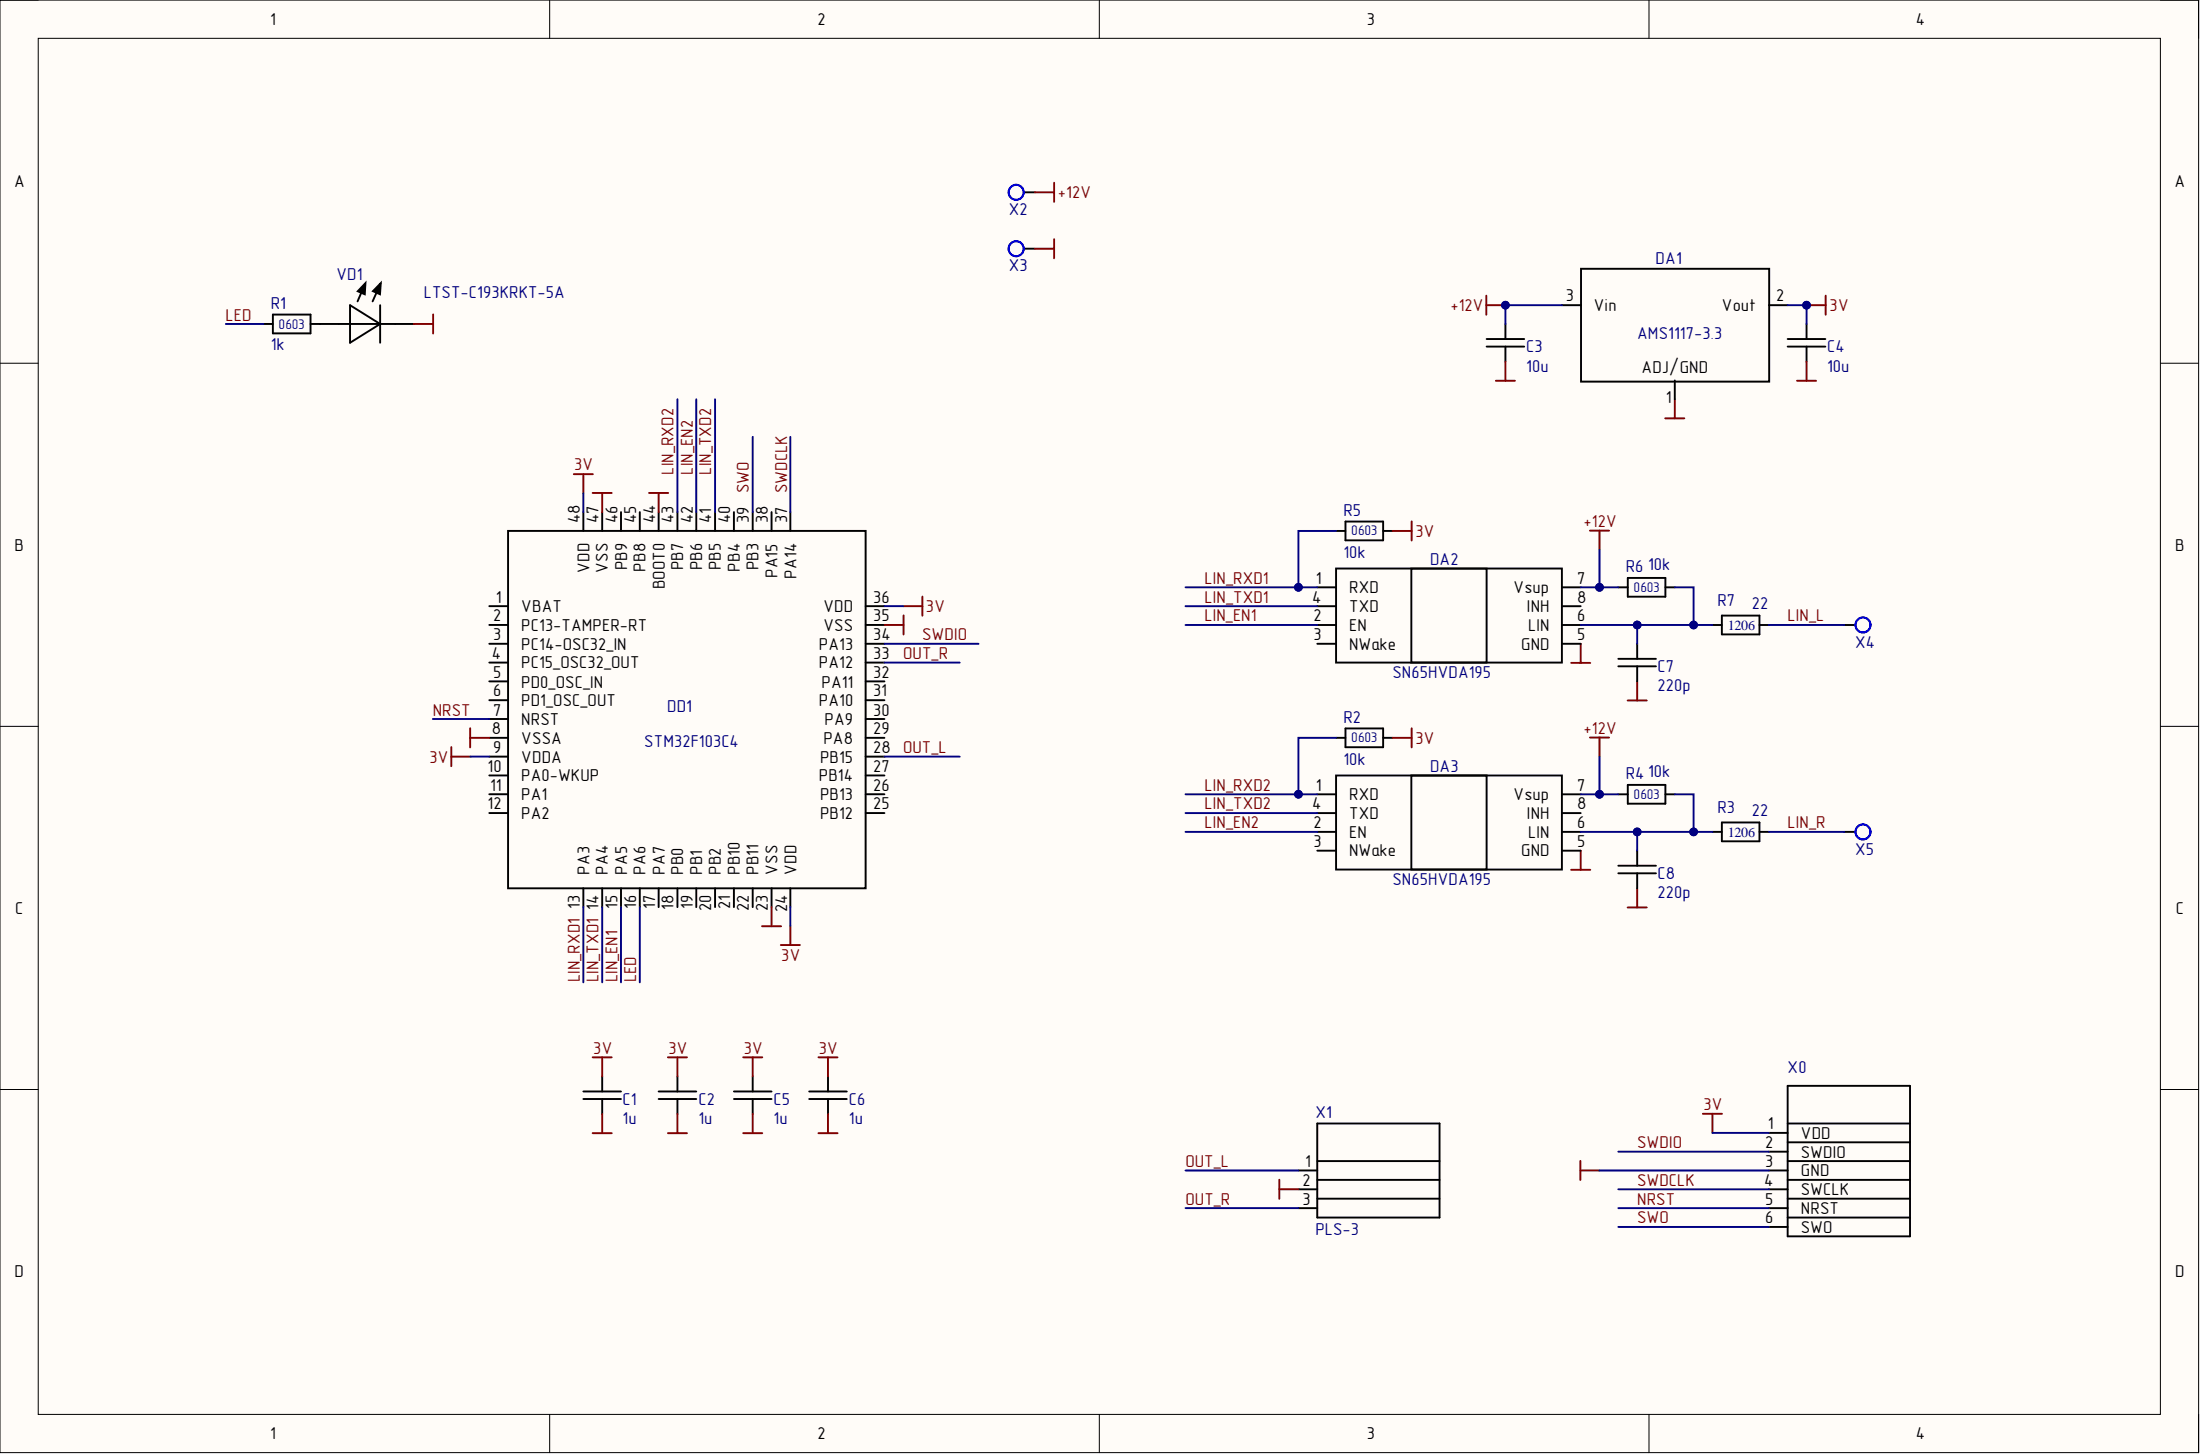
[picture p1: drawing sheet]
<svg xmlns="http://www.w3.org/2000/svg" width="292mm" height="193mm" viewBox="0 0 292 193" stroke-linecap="round" stroke-linejoin="round" font-family="sans-serif">
<path d="M0 0h291.9v192.8h-291.9z" fill-rule="evenodd" fill="#fffcf8"/>
<path d="M0 0h291.9v192.8h-291.9z" fill="none" stroke="#000" stroke-width=".13"/>
<path d="M5.1 5.1h281.7v182.6h-281.7z" fill-rule="evenodd" fill="#fffcf8"/>
<g fill="none" stroke="#000" stroke-width=".13">
<path d="M0 0h5.1M5.1 5.1h281.7v182.6h-281.7zM73 0v5.1M146 0v5.1M218.9 0v5.1M286.8 0h5.1v5.1M0 48.2h5.1M286.8 48.2h5.1M0 96.4h5.1M286.8 96.4h5.1M0 144.6h5.1M286.8 144.6h5.1"/>
<path d="M73 187.7v5.1M146 187.7v5.1M218.9 187.7v5.1M291.9 187.7v5.1"/>
</g>
<g fill="none" stroke="#000" stroke-width=".25">
<path d="M48.4 37.9l-.9 2.1M48.5 37.6l-.1 1.5-.9-.4zM50.4 37.9l-.9 2.1M50.6 37.6l-.1 1.5-1-.5zM35 43h1.2M36.2 41.8h5v2.4h-5zM41.2 43h13.8M46.5 40.5l4 2.5-4 2.5zM50.5 40.5v5M197.4 45h5M197.4 46h5M199.9 43v2"/>
<path d="M199.9 46v2M237.4 45h5M237.4 46h5M239.9 43v2M239.9 46v2M77.5 144.9h5M77.5 145.9h5M80 142.9v2M80 145.9v2"/>
</g>
<path d="M48.5 37.6l-.1 1.5-.9-.4zM50.6 37.6l-.1 1.5-1-.5z" fill="#000"/>
<g fill="none" stroke="#800000" stroke-width=".25">
<path d="M242.4 39.2v2.6M55 43h2.5M57.5 41.7v2.6M198.6 50.5h2.5M199.9 48v2.5M221.1 55.5h2.5M222.4 53v2.5M238.6 50.5h2.5M239.9 48v2.5M239.9 40.5h2.5M78.7 150.4h2.5M78.7 140.3h2.5"/>
<path d="M80 140.3v2.6M80 147.9v2.5"/>
</g>
<circle cx="239.9" cy="40.5" r=".51" fill="#000080"/>
<circle cx="239.9" cy="40.5" r=".51" fill="none" stroke="#000080" stroke-width=".13"/>
<g fill="none" stroke="#000" stroke-width=".25">
<path d="M209.9 35.7h25v14.9h-25zM207.4 40.5h2.5M222.4 50.5v2.5M234.9 40.5h2.5M67.5 70.5h47.4v47.4h-47.4zM77.5 68v2.5M80 68v2.5M82.5 68v2.5M84.9 68v2.5M87.4 68v2.5M89.9 68v2.5M92.4 68v2.5"/>
<path d="M94.9 68v2.5M97.4 68v2.5M99.9 68v2.5M102.4 68v2.5M104.9 68v2.5M174.9 77.9h2.5M177.4 75.5h30v12.4h-30zM177.4 70.5h1.2M178.6 69.2h5v2.5h-5zM183.6 70.5h1.3M187.4 75.5h10v12.4h-10zM207.4 77.9h2.5"/>
<path d="M214.9 77.9h1.2M216.1 76.7h5v2.5h-5zM221.1 77.9h1.3M65 80.4h2.5M65 82.9h2.5M65 85.4h2.5M65 87.9h2.5M65 90.4h2.5M65 92.9h2.5M65 95.4h2.5M65 97.9h2.5M114.9 80.4h2.5"/>
<path d="M114.9 82.9h2.5M114.9 85.4h2.5M114.9 87.9h2.5M114.9 90.4h2.5M114.9 92.9h2.5M114.9 95.4h2.5M114.9 97.9h2.5M174.9 80.5h2.5M174.9 82.9h2.5M174.9 85.4h2.5M177.4 97.9h1.2M178.6 96.7h5v2.5h-5z"/>
<path d="M183.6 97.9h1.3M207.4 80.5h2.5M207.4 82.9h2.5M207.4 85.4h2.5M214.9 87.4h5M214.9 88.4h5M217.4 85.4v2M217.4 88.4v2M227.4 82.9h1.2M228.6 81.7h5v2.5h-5zM233.6 82.9h1.3M65 100.4h2.5"/>
<path d="M65 102.9h2.5M65 105.4h2.5M65 107.9h2.5M77.5 117.9v2.5M80 117.9v2.5M82.5 117.9v2.5M84.9 117.9v2.5M87.4 117.9v2.5M89.9 117.9v2.5M92.4 117.9v2.5M94.9 117.9v2.5M97.4 117.9v2.5"/>
<path d="M99.9 117.9v2.5M102.4 117.9v2.5M104.9 117.9v2.5M114.9 100.4h2.5M114.9 102.9h2.5M114.9 105.4h2.5M114.9 107.9h2.5M174.9 105.4h2.5M174.9 107.9h2.5M174.9 110.4h2.5M174.9 112.9h2.5M177.4 102.9h30v12.5h-30z"/>
<path d="M187.4 102.9h10v12.5h-10zM207.4 105.4h2.5M207.4 107.9h2.5M207.4 110.4h2.5M207.4 112.9h2.5M214.9 105.4h1.2M214.9 114.9h5M214.9 115.9h5M216.1 104.2h5v2.5h-5zM217.4 112.9v2M217.4 115.9v2M221.1 105.4h1.3"/>
<path d="M227.4 110.4h1.2M228.6 109.2h5v2.5h-5zM233.6 110.4h1.3M87.4 144.9h5M87.4 145.9h5M89.9 142.9v2M89.9 145.9v2M97.4 144.9h5M97.4 145.9h5M99.9 142.9v2M99.9 145.9v2M107.4 144.9h5"/>
<path d="M107.4 145.9h5M109.9 142.9v2M109.9 145.9v2M234.9 150.4h2.5M234.9 152.8h2.5M234.9 155.3h2.5M234.9 157.8h2.5M237.4 149.1h16.2M237.4 151.6h16.2M237.4 154.1h16.2M237.4 156.6h16.2M237.4 159.1h16.2"/>
<path d="M237.4 144.1h16.2v20h-16.2zM234.9 160.3h2.5M234.9 162.8h2.5M237.4 161.6h16.2"/>
</g>
<g fill="none" stroke="#800000" stroke-width=".25">
<path d="M197.3 39.2v2.6M197.3 40.5h2.6M76.2 62.9h2.5M77.5 62.9v2.6M78.7 65.4h2.5M80 65.4v2.6M122.5 79.2v2.5M184.9 70.5h2.5M187.4 69.2v2.5M211.1 70.4h2.5M212.4 70.4v2.6M59.9 99.1v2.6"/>
<path d="M62.4 96.7v2.5M62.4 97.9h2.6M117.4 82.9h2.6M119.9 80.4h2.6M120 81.7v2.5M184.9 97.9h2.5M187.4 96.7v2.5M208.6 88h2.5M209.9 85.4v2.6M211.1 97.9h2.5M212.4 97.9v2.5M216.1 93h2.5"/>
<path d="M217.4 90.4v2.6M59.9 100.4h2.6M208.6 115.4h2.5M209.9 112.9v2.5M217.4 117.9v2.5M101.2 122.9h2.5M102.4 120.4v2.5M103.7 125.4h2.5M104.9 122.9v2.5M216.1 120.4h2.5M88.7 150.4h2.5M88.7 140.3h2.5"/>
<path d="M89.9 140.3v2.6M89.9 147.9v2.5M98.7 150.4h2.5M98.7 140.3h2.5M99.9 140.3v2.6M99.9 147.9v2.5M108.7 150.4h2.5M108.7 140.3h2.5M109.9 140.3v2.6M109.9 147.9v2.5M209.8 154.1v2.5M209.8 155.3h2.6"/>
<path d="M226.1 147.8h2.5M227.4 147.8v2.6"/>
</g>
<circle cx="199.9" cy="40.5" r=".51" fill="#000080"/>
<circle cx="199.9" cy="40.5" r=".51" fill="none" stroke="#000080" stroke-width=".13"/>
<path d="M135.9 33h1.5M135.9 25.5h1.5M244.9 82.9h1.5M244.9 110.4h1.5M172.4 155.3h2.5M172.4 157.8h2.5M174.9 154.1h16.2M174.9 156.6h16.2M174.9 159.1h16.2M174.9 149.1h16.2v12.5h-16.2zM172.4 160.3h2.5" fill="none" stroke="#000" stroke-width=".25"/>
<path d="M137.4 33h2.6M137.4 25.5h2.6M140 24.3v2.5M140 31.7v2.6M86.2 65.4h2.5M87.4 65.4v2.6M169.9 156.6v2.5M169.9 157.8h2.5" fill="none" stroke="#800000" stroke-width=".25"/>
<g fill="none" stroke="#00f" stroke-width=".25">
<circle cx="134.9" cy="25.5" r="1"/>
<circle cx="134.9" cy="33" r="1"/>
<circle cx="247.4" cy="82.9" r="1"/>
<circle cx="247.4" cy="110.4" r="1"/>
</g>
<path d="M30 43h5M207.4 40.5h-7.5v2.5" fill="none" stroke="#000080" stroke-width=".25"/>
<circle cx="199.9" cy="40.5" r=".51" fill="#000080"/>
<circle cx="199.9" cy="40.5" r=".51" fill="none" stroke="#000080" stroke-width=".13"/>
<path d="M237.4 40.5h2.5v2.5" fill="none" stroke="#000080" stroke-width=".25"/>
<circle cx="239.9" cy="40.5" r=".51" fill="#000080"/>
<circle cx="239.9" cy="40.5" r=".51" fill="none" stroke="#000080" stroke-width=".13"/>
<path d="M77.5 65.5v2.5M177.4 70.5h-5v7.4M117.4 80.4h2.5M62.5 100.4h2.5M104.9 120.4v2.5" fill="none" stroke="#000080" stroke-width=".25"/>
<circle cx="172.4" cy="77.9" r=".51" fill="#000080"/>
<circle cx="172.4" cy="77.9" r=".51" fill="none" stroke="#000080" stroke-width=".13"/>
<path d="M157.4 77.9h17.5M157.4 80.5h17.5M157.4 82.9h17.5" fill="none" stroke="#000080" stroke-width=".25"/>
<circle cx="172.4" cy="77.9" r=".51" fill="#000080"/>
<circle cx="172.4" cy="77.9" r=".51" fill="none" stroke="#000080" stroke-width=".13"/>
<path d="M99.9 58v10M104.9 58v10M57.5 95.4h7.5M117.4 85.4h12.5M177.4 97.9h-5v7.5M212.4 155.3h22.5M214.9 152.8h20M214.9 157.8h20M227.4 150.4h7.5M214.9 162.8h20M214.9 160.3h20" fill="none" stroke="#000080" stroke-width=".25"/>
<circle cx="172.4" cy="105.4" r=".51" fill="#000080"/>
<circle cx="172.4" cy="105.4" r=".51" fill="none" stroke="#000080" stroke-width=".13"/>
<path d="M157.4 107.9h17.5M157.4 110.4h17.5M157.4 105.4h17.5" fill="none" stroke="#000080" stroke-width=".25"/>
<circle cx="172.4" cy="105.4" r=".51" fill="#000080"/>
<circle cx="172.4" cy="105.4" r=".51" fill="none" stroke="#000080" stroke-width=".13"/>
<path d="M234.9 82.9h10M212.4 100.4v5h2.5M234.9 110.4h10M157.4 155.3h15M157.4 160.3h15" fill="none" stroke="#000080" stroke-width=".25"/>
<circle cx="212.4" cy="105.4" r=".51" fill="#000080"/>
<circle cx="212.4" cy="105.4" r=".51" fill="none" stroke="#000080" stroke-width=".13"/>
<path d="M212.4 73v4.9h2.5" fill="none" stroke="#000080" stroke-width=".25"/>
<circle cx="212.4" cy="77.9" r=".51" fill="#000080"/>
<circle cx="212.4" cy="77.9" r=".51" fill="none" stroke="#000080" stroke-width=".13"/>
<path d="M209.9 105.4h2.5" fill="none" stroke="#000080" stroke-width=".25"/>
<circle cx="212.4" cy="105.4" r=".51" fill="#000080"/>
<circle cx="212.4" cy="105.4" r=".51" fill="none" stroke="#000080" stroke-width=".13"/>
<path d="M209.9 77.9h2.5" fill="none" stroke="#000080" stroke-width=".25"/>
<circle cx="212.4" cy="77.9" r=".51" fill="#000080"/>
<circle cx="212.4" cy="77.9" r=".51" fill="none" stroke="#000080" stroke-width=".13"/>
<path d="M222.4 77.9h2.5v5h2.5" fill="none" stroke="#000080" stroke-width=".25"/>
<circle cx="224.9" cy="82.9" r=".51" fill="#000080"/>
<circle cx="224.9" cy="82.9" r=".51" fill="none" stroke="#000080" stroke-width=".13"/>
<path d="M222.4 105.4h2.5v5" fill="none" stroke="#000080" stroke-width=".25"/>
<circle cx="224.9" cy="110.4" r=".51" fill="#000080"/>
<circle cx="224.9" cy="110.4" r=".51" fill="none" stroke="#000080" stroke-width=".13"/>
<path d="M217.4 82.9v2.5" fill="none" stroke="#000080" stroke-width=".25"/>
<circle cx="217.4" cy="82.9" r=".51" fill="#000080"/>
<circle cx="217.4" cy="82.9" r=".51" fill="none" stroke="#000080" stroke-width=".13"/>
<path d="M209.9 110.4h17.5" fill="none" stroke="#000080" stroke-width=".25"/>
<circle cx="217.4" cy="110.4" r=".51" fill="#000080"/>
<circle cx="217.4" cy="110.4" r=".51" fill="none" stroke="#000080" stroke-width=".13"/>
<circle cx="224.9" cy="110.4" r=".51" fill="#000080"/>
<circle cx="224.9" cy="110.4" r=".51" fill="none" stroke="#000080" stroke-width=".13"/>
<path d="M217.4 110.4v2.5" fill="none" stroke="#000080" stroke-width=".25"/>
<circle cx="217.4" cy="110.4" r=".51" fill="#000080"/>
<circle cx="217.4" cy="110.4" r=".51" fill="none" stroke="#000080" stroke-width=".13"/>
<path d="M209.9 82.9h15" fill="none" stroke="#000080" stroke-width=".25"/>
<circle cx="217.4" cy="82.9" r=".51" fill="#000080"/>
<circle cx="217.4" cy="82.9" r=".51" fill="none" stroke="#000080" stroke-width=".13"/>
<circle cx="224.9" cy="82.9" r=".51" fill="#000080"/>
<circle cx="224.9" cy="82.9" r=".51" fill="none" stroke="#000080" stroke-width=".13"/>
<path d="M89.9 53v15M92.4 53v15M94.9 53v15M117.4 87.9h10M117.4 100.4h10M77.5 120.4v10M80 120.4v10M82.5 120.4v10M84.9 120.4v10" fill="none" stroke="#000080" stroke-width=".25"/>
<g font-size="2.3">
<text x="35.9" y="3.3">1</text>
<text x="108.6" y="3.3">2</text>
<text x="181.5" y="3.3">3</text>
<text x="254.3" y="3.3">4</text>
<text x="1.9" y="24.9">A</text>
<text x="288.7" y="24.9">A</text>
<text x="207.9" y="40">3</text>
<text x="211.6" y="41.3">Vin</text>
<text x="228.6" y="41.3">Vout</text>
<text x="235.8" y="40">2</text>
<text x="218" y="49.5">ADJ/GND</text>
<text x="221.2" y="53.5">1</text>
<text x="77" y="69.4" transform="rotate(-90 77 69.4)">48</text>
<text x="79.5" y="69.4" transform="rotate(-90 79.5 69.4)">47</text>
<text x="82" y="69.4" transform="rotate(-90 82 69.4)">46</text>
<text x="84.4" y="69.4" transform="rotate(-90 84.4 69.4)">45</text>
<text x="87" y="69.4" transform="rotate(-90 87 69.4)">44</text>
<text x="89.4" y="69.4" transform="rotate(-90 89.4 69.4)">43</text>
<text x="92" y="69.4" transform="rotate(-90 92 69.4)">42</text>
<text x="94.4" y="69.4" transform="rotate(-90 94.4 69.4)">41</text>
<text x="97" y="69.4" transform="rotate(-90 97 69.4)">40</text>
<text x="99.4" y="69.4" transform="rotate(-90 99.4 69.4)">39</text>
<text x="102" y="69.4" transform="rotate(-90 102 69.4)">38</text>
<text x="104.5" y="69.4" transform="rotate(-90 104.5 69.4)">37</text>
<text x="1.9" y="73.1">B</text>
<text x="78.3" y="76" transform="rotate(-90 78.3 76)">VDD</text>
<text x="80.7" y="76" transform="rotate(-90 80.7 76)">VSS</text>
<text x="83.3" y="75.7" transform="rotate(-90 83.3 75.7)">PB9</text>
<text x="85.7" y="75.9" transform="rotate(-90 85.7 75.9)">PB8</text>
<text x="90.7" y="75.7" transform="rotate(-90 90.7 75.7)">PB7</text>
<text x="93.2" y="75.7" transform="rotate(-90 93.2 75.7)">PB6</text>
<text x="95.7" y="75.7" transform="rotate(-90 95.7 75.7)">PB5</text>
<text x="98.2" y="75.9" transform="rotate(-90 98.2 75.9)">PB4</text>
<text x="100.7" y="75.7" transform="rotate(-90 100.7 75.7)">PB3</text>
<text x="103.2" y="76.7" transform="rotate(-90 103.2 76.7)">PA15</text>
<text x="105.8" y="76.9" transform="rotate(-90 105.8 76.9)">PA14</text>
<text x="174.7" y="77.5">1</text>
<text x="209.4" y="77.5">7</text>
<text x="288.8" y="73.1">B</text>
<text x="65.5" y="82.5">2</text>
<text x="65.8" y="80">1</text>
<text x="69.2" y="81.3">VBAT</text>
<text x="69.2" y="83.7">PC13-TAMPER-RT</text>
<text x="88.3" y="78.2" transform="rotate(-90 88.3 78.2)">BOOT0</text>
<text x="109.3" y="83.7">VSS</text>
<text x="109.3" y="81.3">VDD</text>
<text x="115.9" y="82.5">35</text>
<text x="115.9" y="80">36</text>
<text x="174.2" y="80">4</text>
<text x="174.4" y="82.5">2</text>
<text x="179.1" y="78.7">RXD</text>
<text x="179.1" y="83.7">EN</text>
<text x="179.1" y="81.3">TXD</text>
<text x="201" y="78.7">Vsup</text>
<text x="202.7" y="81.3">INH</text>
<text x="202.9" y="83.7">LIN</text>
<text x="209.4" y="82.5">6</text>
<text x="209.4" y="80">8</text>
<text x="65.3" y="87.4">4</text>
<text x="65.5" y="85">3</text>
<text x="65.5" y="90">5</text>
<text x="69.2" y="86.3">PC14-OSC32_IN</text>
<text x="69.2" y="88.7">PC15_OSC32_OUT</text>
<text x="108.7" y="88.7">PA12</text>
<text x="108.7" y="86.3">PA13</text>
<text x="115.9" y="90">32</text>
<text x="115.9" y="87.4">33</text>
<text x="115.9" y="85">34</text>
<text x="174.4" y="85">3</text>
<text x="179.1" y="86.3">NWake</text>
<text x="202" y="86.3">GND</text>
<text x="209.4" y="85">5</text>
<text x="65.5" y="92.4">6</text>
<text x="65.5" y="95">7</text>
<text x="69.2" y="91.2">PD0_OSC_IN</text>
<text x="69.2" y="93.7">PD1_OSC_OUT</text>
<text x="108.7" y="93.7">PA10</text>
<text x="109.1" y="91.2">PA11</text>
<text x="115.9" y="95">30</text>
<text x="115.9" y="92.4">31</text>
<text x="65.3" y="97.4">8</text>
<text x="65.5" y="100">9</text>
<text x="69.2" y="96.2">NRST</text>
<text x="69.2" y="98.7">VSSA</text>
<text x="69.2" y="101.2">VDDA</text>
<text x="108.9" y="101.2">PB15</text>
<text x="109.3" y="98.7">PA8</text>
<text x="109.5" y="96.2">PA9</text>
<text x="115.9" y="100">28</text>
<text x="115.9" y="97.4">29</text>
<text x="64.7" y="102.4">10</text>
<text x="64.7" y="107.4">12</text>
<text x="65.1" y="104.9">11</text>
<text x="69.2" y="103.7">PA0-WKUP</text>
<text x="69.2" y="106.2">PA1</text>
<text x="108.7" y="103.7">PB14</text>
<text x="108.9" y="106.2">PB13</text>
<text x="115.9" y="107.4">25</text>
<text x="115.9" y="104.9">26</text>
<text x="115.9" y="102.4">27</text>
<text x="174.2" y="107.4">4</text>
<text x="174.7" y="104.9">1</text>
<text x="179.1" y="106.2">RXD</text>
<text x="201" y="106.2">Vsup</text>
<text x="209.4" y="104.9">7</text>
<text x="209.4" y="107.4">8</text>
<text x="69.2" y="108.7">PA2</text>
<text x="108.9" y="108.7">PB12</text>
<text x="174.4" y="109.9">2</text>
<text x="174.4" y="112.4">3</text>
<text x="179.1" y="111.2">EN</text>
<text x="179.1" y="113.6">NWake</text>
<text x="179.1" y="108.7">TXD</text>
<text x="202" y="113.6">GND</text>
<text x="202.7" y="108.7">INH</text>
<text x="202.9" y="111.2">LIN</text>
<text x="209.4" y="112.4">5</text>
<text x="209.4" y="109.9">6</text>
<text x="78.3" y="116.1" transform="rotate(-90 78.3 116.1)">PA3</text>
<text x="80.7" y="116.1" transform="rotate(-90 80.7 116.1)">PA4</text>
<text x="83.3" y="116.1" transform="rotate(-90 83.3 116.1)">PA5</text>
<text x="85.7" y="116.1" transform="rotate(-90 85.7 116.1)">PA6</text>
<text x="88.3" y="116.1" transform="rotate(-90 88.3 116.1)">PA7</text>
<text x="90.7" y="116.1" transform="rotate(-90 90.7 116.1)">PB0</text>
<text x="93.2" y="116.1" transform="rotate(-90 93.2 116.1)">PB1</text>
<text x="95.7" y="116.1" transform="rotate(-90 95.7 116.1)">PB2</text>
<text x="98.2" y="116.1" transform="rotate(-90 98.2 116.1)">PB10</text>
<text x="100.7" y="116.1" transform="rotate(-90 100.7 116.1)">PB11</text>
<text x="103.2" y="116.1" transform="rotate(-90 103.2 116.1)">VSS</text>
<text x="105.8" y="116.1" transform="rotate(-90 105.8 116.1)">VDD</text>
<text x="2" y="121.3">C</text>
<text x="77" y="120.7" transform="rotate(-90 77 120.7)">13</text>
<text x="79.5" y="120.8" transform="rotate(-90 79.5 120.8)">14</text>
<text x="82" y="120.7" transform="rotate(-90 82 120.7)">15</text>
<text x="84.4" y="120.7" transform="rotate(-90 84.4 120.7)">16</text>
<text x="87" y="120.7" transform="rotate(-90 87 120.7)">17</text>
<text x="89.4" y="120.8" transform="rotate(-90 89.4 120.8)">18</text>
<text x="92" y="120.7" transform="rotate(-90 92 120.7)">19</text>
<text x="94.4" y="120.9" transform="rotate(-90 94.4 120.9)">20</text>
<text x="97" y="120.7" transform="rotate(-90 97 120.7)">21</text>
<text x="99.4" y="120.9" transform="rotate(-90 99.4 120.9)">22</text>
<text x="102" y="120.9" transform="rotate(-90 102 120.9)">23</text>
<text x="104.5" y="121.1" transform="rotate(-90 104.5 121.1)">24</text>
<text x="288.9" y="121.3">C</text>
<text x="234.7" y="149.8">1</text>
<text x="173.3" y="154.8">1</text>
<text x="234.4" y="152.4">2</text>
<text x="234.4" y="154.8">3</text>
<text x="239.1" y="151.1">VDD</text>
<text x="239.1" y="153.6">SWDIO</text>
<text x="173" y="157.4">2</text>
<text x="173" y="159.9">3</text>
<text x="234.2" y="157.4">4</text>
<text x="234.4" y="159.9">5</text>
<text x="239.1" y="156.1">GND</text>
<text x="239.1" y="158.6">SWCLK</text>
<text x="239.1" y="161.2">NRST</text>
<text x="234.4" y="162.3">6</text>
<text x="239.1" y="163.6">SWO</text>
<text x="1.9" y="169.5">D</text>
<text x="288.8" y="169.5">D</text>
<text x="35.9" y="191">1</text>
<text x="108.6" y="191">2</text>
<text x="181.5" y="191">3</text>
<text x="254.3" y="191">4</text>
</g>
<g font-size="2.3" fill="#000080">
<text x="133.9" y="28.6">X2</text>
<text x="219.8" y="35">DA1</text>
<text x="36" y="41">R1</text>
<text x="44.7" y="37.2">VD1</text>
<text x="56.3" y="39.6">LTST-C193KRKT-5A</text>
<text x="133.9" y="36">X3</text>
<text x="36" y="46.5">1k</text>
<text x="202.7" y="46.8">C3</text>
<text x="217.4" y="45">AMS1117-3.3</text>
<text x="242.6" y="46.8">C4</text>
<text x="202.7" y="49.3">10u</text>
<text x="242.6" y="49.3">10u</text>
<text x="178.4" y="68.5">R5</text>
<text x="178.4" y="74">10k</text>
<text x="189.9" y="75">DA2</text>
<text x="215.9" y="75.9">R6</text>
<text x="218.8" y="75.7">10k</text>
<text x="228" y="80.4">R7</text>
<text x="232.6" y="80.8">22</text>
<text x="184.9" y="90">SN65HVDA195</text>
<text x="220.1" y="89.2">C7</text>
<text x="246.3" y="86">X4</text>
<text x="88.6" y="94.5">DD1</text>
<text x="178.4" y="96">R2</text>
<text x="220.1" y="91.8">220p</text>
<text x="85.5" y="99.2">STM32F103C4</text>
<text x="178.4" y="101.5">10k</text>
<text x="189.9" y="102.4">DA3</text>
<text x="215.9" y="103.4">R4</text>
<text x="218.8" y="103.2">10k</text>
<text x="228" y="107.9">R3</text>
<text x="232.6" y="108.3">22</text>
<text x="246.3" y="113.5">X5</text>
<text x="184.9" y="117.5">SN65HVDA195</text>
<text x="220.1" y="116.7">C8</text>
<text x="220.1" y="119.2">220p</text>
<text x="237.3" y="142.4">X0</text>
<text x="82.7" y="146.6">C1</text>
<text x="82.7" y="149.2">1u</text>
<text x="92.7" y="146.6">C2</text>
<text x="92.7" y="149.2">1u</text>
<text x="102.7" y="146.6">C5</text>
<text x="102.7" y="149.2">1u</text>
<text x="112.7" y="146.6">C6</text>
<text x="112.7" y="149.2">1u</text>
<text x="174.6" y="148.4">X1</text>
<text x="174.6" y="163.9">PLS-3</text>
</g>
<g font-size="2.3" fill="#800000">
<text x="140.5" y="26.3">+12V</text>
<text x="192.6" y="41.3">+12V</text>
<text x="242.9" y="41.3">3V</text>
<text x="30" y="42.5">LED</text>
<text x="76.2" y="62.4">3V</text>
<text x="89.4" y="63" transform="rotate(-90 89.4 63)">LIN_RXD2</text>
<text x="92" y="63" transform="rotate(-90 92 63)">LIN_EN2</text>
<text x="94.4" y="63" transform="rotate(-90 94.4 63)">LIN_TXD2</text>
<text x="99.4" y="65.5" transform="rotate(-90 99.4 65.5)">SWO</text>
<text x="104.5" y="65.5" transform="rotate(-90 104.5 65.5)">SWDCLK</text>
<text x="187.9" y="71.3">3V</text>
<text x="210.3" y="69.9">+12V</text>
<text x="159.9" y="77.5">LIN_RXD1</text>
<text x="122.9" y="81.3">3V</text>
<text x="159.9" y="80">LIN_TXD1</text>
<text x="159.9" y="82.5">LIN_EN1</text>
<text x="237.3" y="82.5">LIN_L</text>
<text x="119.9" y="87.4">OUT_R</text>
<text x="122.4" y="85">SWDIO</text>
<text x="57.5" y="95">NRST</text>
<text x="57" y="101.2">3V</text>
<text x="119.9" y="100">OUT_L</text>
<text x="187.9" y="98.7">3V</text>
<text x="210.3" y="97.4">+12V</text>
<text x="159.9" y="107.4">LIN_TXD2</text>
<text x="159.9" y="104.9">LIN_RXD2</text>
<text x="159.9" y="109.9">LIN_EN2</text>
<text x="237.3" y="109.9">LIN_R</text>
<text x="77" y="130.4" transform="rotate(-90 77 130.4)">LIN_RXD1</text>
<text x="79.5" y="130.4" transform="rotate(-90 79.5 130.4)">LIN_TXD1</text>
<text x="82" y="130.4" transform="rotate(-90 82 130.4)">LIN_EN1</text>
<text x="84.4" y="130.4" transform="rotate(-90 84.4 130.4)">LED</text>
<text x="103.7" y="127.5">3V</text>
<text x="78.8" y="139.9">3V</text>
<text x="88.8" y="139.9">3V</text>
<text x="98.7" y="139.9">3V</text>
<text x="108.7" y="139.9">3V</text>
<text x="226.2" y="147.3">3V</text>
<text x="157.4" y="154.8">OUT_L</text>
<text x="217.4" y="152.4">SWDIO</text>
<text x="157.4" y="159.9">OUT_R</text>
<text x="217.4" y="157.4">SWDCLK</text>
<text x="217.4" y="159.9">NRST</text>
<text x="217.4" y="162.3">SWO</text>
</g>
<g font-size="1.9" fill="#000080">
<text x="37" y="43.6">0603</text>
<text x="179.4" y="71">0603</text>
<text x="216.9" y="78.6">0603</text>
<text x="229.4" y="83.5">1206</text>
<text x="179.4" y="98.5">0603</text>
<text x="216.9" y="106">0603</text>
<text x="229.4" y="111">1206</text>
</g>
</svg>
